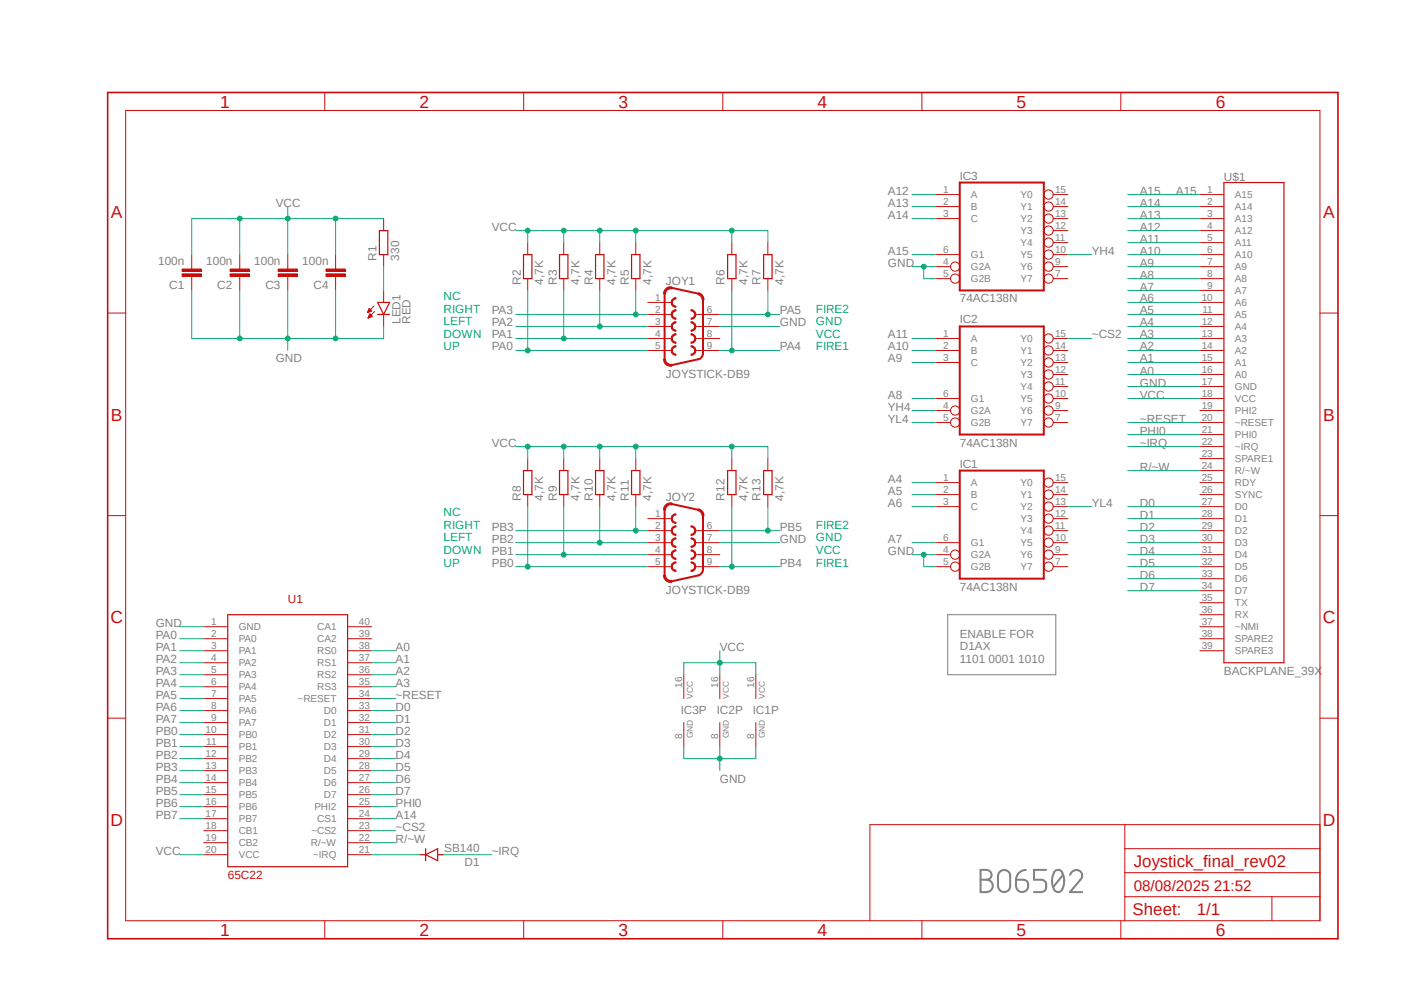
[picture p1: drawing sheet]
<svg xmlns="http://www.w3.org/2000/svg" width="297mm" height="210mm" viewBox="0 0 297 210" stroke-linecap="round" stroke-linejoin="round" font-family="sans-serif">
<path d="M22.2 19.2l261.1 179.9M283.3 19.2l-261.1 179.9" fill="none" stroke="#fff" stroke-width=".21"/>
<path d="M200.5 130h22.9v12.7h-22.9z" fill="none" stroke="#808080" stroke-width=".21"/>
<path d="M207.4 184h1.3a1.04 1.04 0 0 1 1.1 1 1.04 1.04 0 0 1-1.1 1.1 1.31 1.31 0 0 1 1.3 1.3 1.31 1.31 0 0 1-1.3 1.3h-1.3zM207.4 186.1h1.3M211.4 184.5a1.29 1.29 0 0 1 1.4-.4 1.29 1.29 0 0 1 .9 1.2v2.1a1.29 1.29 0 0 1-1.3 1.3 1.29 1.29 0 0 1-1.3-1.3v-2.1zM214.9 186.1h1.6a1.31 1.31 0 0 1 1 1.4 1.31 1.31 0 0 1-1.3 1.2 1.31 1.31 0 0 1-1.3-1.3zM217 184a2.1 2.1 0 0 0-2.1 2.1M221.3 184h-2.6v2.1h1.6a1.36 1.36 0 0 1 1.1 1 1.36 1.36 0 0 1-.5 1.4l-.6 .2h-1.6M223.1 184.4a.97 .97 0 0 1 1.6 .3 3.6 3.6 0 0 1-.3 3.8 .93 .93 0 0 1-1.5-.5 4 4 0 0 1 .2-3.6zM224.9 185l-2.1 2.6M226.4 185a1.28 1.28 0 0 1 1.6-1 1.28 1.28 0 0 1 .8 1.8l-2.4 2.9h2.5" fill="none" stroke="#808080" stroke-width=".42"/>
<g fill="none" stroke="#c90d0c" stroke-width=".21">
<path d="M68.7 19.6v3.8M110.8 19.6v3.8M152.9 19.6v3.8M195 19.6v3.8M237.1 19.6v3.8M26.6 23.4h252.6v171.3h-252.6zM60.9 56.4v.5M60.9 58.4v.5M253.8 41.1h5.1M253.8 43.7h5.1M253.8 46.2h5.1M253.8 48.8h5.1"/>
<path d="M253.8 51.3h5.1M253.8 53.8h5.1M253.8 56.4h5.1M253.8 58.9h5.1M22.8 66.2h3.8M253.8 61.4h5.1M253.8 64h5.1M253.8 66.5h5.1M253.8 69h5.1M253.8 71.6h5.1M253.8 74.1h5.1M253.8 76.7h5.1"/>
<path d="M253.8 79.2h5.1M279.2 66.2h3.8M253.8 81.7h5.1M253.8 84.3h5.1M253.8 86.8h5.1M253.8 89.4h5.1M253.8 91.9h5.1M253.8 94.4h5.1M253.8 97h5.1M253.8 99.5h5.1M22.8 109.1h3.8M253.8 102.1h5.1"/>
<path d="M253.8 104.6h5.1M253.8 107.1h5.1M253.8 109.7h5.1M253.8 112.2h5.1M253.8 114.8h5.1M253.8 117.3h5.1M253.8 119.8h5.1M279.2 109.1h3.8M253.8 122.4h5.1M253.8 124.9h5.1M253.8 127.5h5.1M253.8 130h5.1"/>
<path d="M253.8 132.5h5.1M253.8 135.1h5.1M253.8 137.6h5.1M22.8 151.9h3.8M279.2 151.9h3.8M238 174.4v20.3M238 179.5h41.2M279.2 174.4h-95.2v20.3M68.7 194.7v3.8M110.8 194.7v3.8M152.9 194.7v3.8M195 194.7v3.8"/>
<path d="M237.1 194.7v3.8M238 189.7h41.2M238 184.6h41.2M269.1 189.7v5"/>
</g>
<path d="M22.8 19.6h260.2v178.9h-260.2z" fill="none" stroke="#c90d0c" stroke-width=".34"/>
<path d="M258.9 38.6h12.7v101.6h-12.7z" fill="none" stroke="#c90d0c" stroke-width=".25"/>
<path d="M58.8 56.9h4.1v.5h-4.1z" fill-rule="evenodd" fill="#c90d0c"/>
<path d="M58.8 56.9h4.1v.5h-4.1z" fill="none" stroke="#c90d0c" stroke-width=".21"/>
<path d="M58.8 57.9h4.1v.5h-4.1z" fill-rule="evenodd" fill="#c90d0c"/>
<g fill="none" stroke="#c90d0c" stroke-width=".21">
<path d="M50.7 56.4v.5M50.7 58.4v.5M58.8 57.9h4.1v.5h-4.1zM60.9 53.8v2.6M60.9 58.9v2.5M81.2 46.2v2.6M81.2 53.8v2.6M77.8 66h.1M77.8 66h.3M77.9 65.9h.5M77.9 65.8h.7M77.9 67.2h.2"/>
<path d="M77.9 65.7h.7M77.9 67.1h.4M78 65.6h.5M78 67h.4M78 65.5h.4M78 66.9h.7M78.1 65.4h.2M78.1 66.8h.6M78.1 65.2l.5 .5-.9 .4zM78.1 65.4h.1M78.1 66.8h.5M78.1 66.7h.4"/>
<path d="M78.2 66.6h.2M78.2 66.5h.2M78.2 66.4l.5 .5-.8 .4zM78.2 66.4h.1M79.1 64.7l-1.4 1.4M79.2 65.9l-1.3 1.4M81.2 61.4v2.6M81.2 66.5v2.5"/>
</g>
<path d="M80.3 48.8h1.7v5h-1.7zM79.9 64h2.5l-1.2 2.5zM79.9 66.5h2.5" fill="none" stroke="#c90d0c" stroke-width=".25"/>
<path d="M48.7 56.9h4v.5h-4z" fill-rule="evenodd" fill="#c90d0c"/>
<path d="M48.7 56.9h4v.5h-4z" fill="none" stroke="#c90d0c" stroke-width=".21"/>
<path d="M48.7 57.9h4v.5h-4z" fill-rule="evenodd" fill="#c90d0c"/>
<path d="M40.6 56.4v.5M40.6 58.4v.5M48.7 57.9h4v.5h-4zM50.7 53.8v2.6M50.7 58.9v2.5" fill="none" stroke="#c90d0c" stroke-width=".21"/>
<path d="M38.5 56.9h4.1v.5h-4.1z" fill-rule="evenodd" fill="#c90d0c"/>
<path d="M38.5 56.9h4.1v.5h-4.1z" fill="none" stroke="#c90d0c" stroke-width=".21"/>
<path d="M38.5 57.9h4.1v.5h-4.1z" fill-rule="evenodd" fill="#c90d0c"/>
<path d="M38.5 57.9h4.1v.5h-4.1zM40.6 53.8v2.6M40.6 58.9v2.5M71 56.4v.5M71 58.4v.5" fill="none" stroke="#c90d0c" stroke-width=".21"/>
<path d="M69 56.9h4v.5h-4z" fill-rule="evenodd" fill="#c90d0c"/>
<path d="M69 56.9h4v.5h-4z" fill="none" stroke="#c90d0c" stroke-width=".21"/>
<path d="M69 57.9h4v.5h-4z" fill-rule="evenodd" fill="#c90d0c"/>
<g fill="none" stroke="#c90d0c" stroke-width=".21">
<path d="M69 57.9h4v.5h-4zM71 53.8v2.6M71 58.9v2.5M198 41.1h5M198 43.7h5M198 46.2h5M198 56.4h3.1M198 58.9h3.1M198 53.8h5M222.8 41.1h3.1M222.8 43.7h3.1M222.8 46.2h3.1"/>
<path d="M222.8 56.4h3.1M222.8 58.9h3.1M222.8 53.8h3.1M222.8 51.3h3.1M222.8 48.8h3.1M198 71.6h5M198 74.1h5M198 76.7h5M222.8 71.6h3.1M222.8 74.1h3.1M222.8 76.7h3.1M222.8 79.2h3.1"/>
<path d="M198 86.8h3.1M198 89.4h3.1M198 84.3h5M222.8 86.8h3.1M222.8 89.4h3.1M222.8 84.3h3.1M222.8 81.7h3.1M198 102.1h5M198 104.6h5M198 107.1h5M198 117.3h3.1M198 119.8h3.1"/>
<path d="M198 114.8h5M222.8 102.1h3.1M222.8 104.6h3.1M222.8 107.1h3.1M222.8 117.3h3.1M222.8 119.8h3.1M222.8 114.8h3.1M222.8 112.2h3.1M222.8 109.7h3.1M43.1 132.5h5.1M43.1 135.1h5.1M43.1 137.6h5.1"/>
<path d="M73.5 132.5h5.1M73.5 135.1h5.1M73.5 137.6h5.1M43.1 140.2h5.1M43.1 142.7h5.1M43.1 145.2h5.1M43.1 147.7h5.1M43.1 150.3h5.1M43.1 152.8h5.1M43.1 155.4h5.1M43.1 157.9h5.1M73.5 140.2h5.1"/>
<path d="M73.5 142.7h5.1M73.5 145.2h5.1M73.5 147.7h5.1M73.5 150.3h5.1M73.5 152.8h5.1M73.5 155.4h5.1M73.5 157.9h5.1M43.1 160.4h5.1M43.1 163h5.1M43.1 165.5h5.1M43.1 168.1h5.1M43.1 170.6h5.1"/>
<path d="M43.1 173.1h5.1M43.1 175.7h5.1M43.1 178.2h5.1M73.5 160.4h5.1M73.5 163h5.1M73.5 165.5h5.1M73.5 168.1h5.1M73.5 170.6h5.1M73.5 173.1h5.1M73.5 175.7h5.1M73.5 178.2h5.1M43.1 180.8h5.1"/>
<path d="M73.5 180.8h5.1"/>
<circle cx="202.1" cy="58.9" r=".98"/>
<circle cx="202.1" cy="56.4" r=".98"/>
<circle cx="221.8" cy="58.9" r=".98"/>
<circle cx="221.8" cy="43.7" r=".98"/>
<circle cx="221.8" cy="53.8" r=".98"/>
<circle cx="221.8" cy="56.4" r=".98"/>
<circle cx="221.8" cy="51.3" r=".98"/>
<circle cx="221.8" cy="41.1" r=".98"/>
<circle cx="221.8" cy="48.8" r=".98"/>
<circle cx="221.8" cy="46.2" r=".98"/>
<circle cx="221.8" cy="74.1" r=".98"/>
<circle cx="221.8" cy="79.2" r=".98"/>
<circle cx="221.8" cy="76.7" r=".98"/>
<circle cx="221.8" cy="71.6" r=".98"/>
<circle cx="202.1" cy="86.8" r=".98"/>
<circle cx="202.1" cy="89.4" r=".98"/>
<circle cx="221.8" cy="86.8" r=".98"/>
<circle cx="221.8" cy="84.3" r=".98"/>
<circle cx="221.8" cy="89.4" r=".98"/>
<circle cx="221.8" cy="81.7" r=".98"/>
<circle cx="202.1" cy="117.3" r=".98"/>
<circle cx="202.1" cy="119.8" r=".98"/>
<circle cx="221.8" cy="109.7" r=".98"/>
<circle cx="221.8" cy="119.8" r=".98"/>
<circle cx="221.8" cy="114.8" r=".98"/>
<circle cx="221.8" cy="112.2" r=".98"/>
<circle cx="221.8" cy="102.1" r=".98"/>
<circle cx="221.8" cy="117.3" r=".98"/>
<circle cx="221.8" cy="107.1" r=".98"/>
<circle cx="221.8" cy="104.6" r=".98"/>
</g>
<path d="M203 38.6h17.8v22.8h-17.8zM203 69h17.8v22.9h-17.8zM203 99.5h17.8v22.9h-17.8z" fill="none" stroke="#c90d0c" stroke-width=".42"/>
<path d="M48.2 130h25.3v53.3h-25.3zM90 179.5v2.5M88.8 180.8h1.2M90 180.8l2.6-1.3v2.5zM92.6 180.8h1.3" fill="none" stroke="#c90d0c" stroke-width=".25"/>
<path d="M142.2 65.9l.6-.4h.2v.2a.76 .76 0 0 0-.8 .8 .76 .76 0 0 0 .8 .8v.2a1 1 0 0 1-.9-.5 1 1 0 0 1 .1-1.1z" fill-rule="evenodd" fill="#c90d0c"/>
<path d="M142.2 65.9l.6-.4h.2v.2a.76 .76 0 0 0-.8 .8 .76 .76 0 0 0 .8 .8v.2a1 1 0 0 1-.9-.5 1 1 0 0 1 .1-1.1z" fill="none" stroke="#c90d0c" stroke-width=".21"/>
<path d="M146.2 65.5a1.02 1.02 0 0 1 1 1 1.02 1.02 0 0 1-1 1v-.2a.76 .76 0 0 0 .7-.8 .76 .76 0 0 0-.7-.8z" fill-rule="evenodd" fill="#c90d0c"/>
<path d="M146.2 65.5a1.02 1.02 0 0 1 1 1 1.02 1.02 0 0 1-1 1v-.2a.76 .76 0 0 0 .7-.8 .76 .76 0 0 0-.7-.8z" fill="none" stroke="#c90d0c" stroke-width=".21"/>
<path d="M142.2 63.3l.6-.4h.2v.3a.76 .76 0 0 0-.8 .8 .76 .76 0 0 0 .8 .7v.3a1 1 0 0 1-.9-.6 1 1 0 0 1 .1-1.1z" fill-rule="evenodd" fill="#c90d0c"/>
<path d="M142.2 63.3l.6-.4h.2v.3a.76 .76 0 0 0-.8 .8 .76 .76 0 0 0 .8 .7v.3a1 1 0 0 1-.9-.6 1 1 0 0 1 .1-1.1z" fill="none" stroke="#c90d0c" stroke-width=".21"/>
<path d="M146.2 70.6a1.02 1.02 0 0 1 1 1 1.02 1.02 0 0 1-1 1v-.3a.76 .76 0 0 0 .7-.7 .76 .76 0 0 0-.7-.8z" fill-rule="evenodd" fill="#c90d0c"/>
<path d="M146.2 70.6a1.02 1.02 0 0 1 1 1 1.02 1.02 0 0 1-1 1v-.3a.76 .76 0 0 0 .7-.7 .76 .76 0 0 0-.7-.8z" fill="none" stroke="#c90d0c" stroke-width=".21"/>
<path d="M142.2 68.4l.6-.4h.2v.3a.76 .76 0 0 0-.8 .7 .76 .76 0 0 0 .8 .8v.3a1 1 0 0 1-.9-.6 1 1 0 0 1 .1-1.1z" fill-rule="evenodd" fill="#c90d0c"/>
<path d="M142.2 68.4l.6-.4h.2v.3a.76 .76 0 0 0-.8 .7 .76 .76 0 0 0 .8 .8v.3a1 1 0 0 1-.9-.6 1 1 0 0 1 .1-1.1z" fill="none" stroke="#c90d0c" stroke-width=".21"/>
<path d="M146.2 68a1.02 1.02 0 0 1 1 1 1.02 1.02 0 0 1-1 1.1v-.3a.76 .76 0 0 0 .7-.8 .76 .76 0 0 0-.7-.7z" fill-rule="evenodd" fill="#c90d0c"/>
<path d="M146.2 68a1.02 1.02 0 0 1 1 1 1.02 1.02 0 0 1-1 1.1v-.3a.76 .76 0 0 0 .7-.8 .76 .76 0 0 0-.7-.7z" fill="none" stroke="#c90d0c" stroke-width=".21"/>
<path d="M142.2 71l.6-.4h.2v.2a.76 .76 0 0 0-.8 .8 .76 .76 0 0 0 .8 .7v.3a1 1 0 0 1-.9-.6 1 1 0 0 1 .1-1z" fill-rule="evenodd" fill="#c90d0c"/>
<path d="M142.2 71l.6-.4h.2v.2a.76 .76 0 0 0-.8 .8 .76 .76 0 0 0 .8 .7v.3a1 1 0 0 1-.9-.6 1 1 0 0 1 .1-1z" fill="none" stroke="#c90d0c" stroke-width=".21"/>
<path d="M146.2 73.1a1.02 1.02 0 0 1 1 1 1.02 1.02 0 0 1-1 1v-.2a.76 .76 0 0 0 .7-.8 .76 .76 0 0 0-.7-.7z" fill-rule="evenodd" fill="#c90d0c"/>
<path d="M146.2 73.1a1.02 1.02 0 0 1 1 1 1.02 1.02 0 0 1-1 1v-.2a.76 .76 0 0 0 .7-.8 .76 .76 0 0 0-.7-.7z" fill="none" stroke="#c90d0c" stroke-width=".21"/>
<path d="M142.2 73.5l.6-.4h.2v.3a.76 .76 0 0 0-.8 .7 .76 .76 0 0 0 .8 .8v.2a1 1 0 0 1-.9-.5 1 1 0 0 1 .1-1.1z" fill-rule="evenodd" fill="#c90d0c"/>
<path d="M142.2 73.5l.6-.4h.2v.3a.76 .76 0 0 0-.8 .7 .76 .76 0 0 0 .8 .8v.2a1 1 0 0 1-.9-.5 1 1 0 0 1 .1-1.1z" fill="none" stroke="#c90d0c" stroke-width=".21"/>
<path d="M140.8 61.1a1.26 1.26 0 0 1 1.4-.4l-.1 .4a1.09 1.09 0 0 0-1.3 1h-.4z" fill-rule="evenodd" fill="#c90d0c"/>
<path d="M140.8 61.1a1.26 1.26 0 0 1 1.4-.4l-.1 .4a1.09 1.09 0 0 0-1.3 1h-.4z" fill="none" stroke="#c90d0c" stroke-width=".21"/>
<path d="M142.1 60.9l5.6 1.2" fill="none" stroke="#c90d0c" stroke-width=".42"/>
<path d="M147.7 61.9a1.48 1.48 0 0 1 1.2 1.5h-.4a1.02 1.02 0 0 0-.8-1.1z" fill-rule="evenodd" fill="#c90d0c"/>
<path d="M147.7 61.9a1.48 1.48 0 0 1 1.2 1.5h-.4a1.02 1.02 0 0 0-.8-1.1z" fill="none" stroke="#c90d0c" stroke-width=".21"/>
<path d="M140.6 62.1v13.9M148.7 63.4v11.4a1.26 1.26 0 0 1-1 1.2l-5.6 1.2" fill="none" stroke="#c90d0c" stroke-width=".42"/>
<path d="M140.4 76h.4a1.05 1.05 0 0 0 1.3 1l.1 .4a1.46 1.46 0 0 1-1.8-1.4z" fill-rule="evenodd" fill="#c90d0c"/>
<g fill="none" stroke="#c90d0c" stroke-width=".21">
<path d="M111.6 51.3v2.5M111.6 58.9v2.5M119.3 51.3v2.5M119.3 58.9v2.5M126.9 51.3v2.5M126.9 58.9v2.5M134.5 51.3v2.5M134.5 58.9v2.5M154.8 51.3v2.5M154.8 58.9v2.5M162.4 51.3v2.5M162.4 58.9v2.5"/>
<path d="M137 64h5.1M137 66.5h5.1M137 69h5.1M137 71.6h5.1M137 74.1h5.1M140.4 76h.4a1.05 1.05 0 0 0 1.3 1l.1 .4a1.46 1.46 0 0 1-1.8-1.4zM147.2 66.5h5.1M147.2 69h5.1M147.2 71.6h5.1M147.2 74.1h5.1"/>
</g>
<path d="M110.7 53.8h1.8v5.1h-1.8zM118.4 53.8h1.7v5.1h-1.7zM126 53.8h1.8v5.1h-1.8zM133.6 53.8h1.8v5.1h-1.8zM153.9 53.8h1.8v5.1h-1.8zM161.5 53.8h1.8v5.1h-1.8z" fill="none" stroke="#c90d0c" stroke-width=".25"/>
<path d="M142.2 111.5l.6-.3h.2v.3a.76 .76 0 0 0-.8 .7 .76 .76 0 0 0 .8 .8v.2a1.02 1.02 0 0 1-1-.5 1.02 1.02 0 0 1 .2-1.2z" fill-rule="evenodd" fill="#c90d0c"/>
<path d="M142.2 111.5l.6-.3h.2v.3a.76 .76 0 0 0-.8 .7 .76 .76 0 0 0 .8 .8v.2a1.02 1.02 0 0 1-1-.5 1.02 1.02 0 0 1 .2-1.2z" fill="none" stroke="#c90d0c" stroke-width=".21"/>
<path d="M146.2 111.2a1.02 1.02 0 0 1 1 1 1.02 1.02 0 0 1-1 1v-.2a.76 .76 0 0 0 .7-.8 .76 .76 0 0 0-.7-.7z" fill-rule="evenodd" fill="#c90d0c"/>
<path d="M146.2 111.2a1.02 1.02 0 0 1 1 1 1.02 1.02 0 0 1-1 1v-.2a.76 .76 0 0 0 .7-.8 .76 .76 0 0 0-.7-.7z" fill="none" stroke="#c90d0c" stroke-width=".21"/>
<path d="M142.2 109l.6-.3h.2v.2a.76 .76 0 0 0-.8 .8 .76 .76 0 0 0 .8 .7v.3a1.02 1.02 0 0 1-1-.6 1.02 1.02 0 0 1 .2-1.1z" fill-rule="evenodd" fill="#c90d0c"/>
<path d="M142.2 109l.6-.3h.2v.2a.76 .76 0 0 0-.8 .8 .76 .76 0 0 0 .8 .7v.3a1.02 1.02 0 0 1-1-.6 1.02 1.02 0 0 1 .2-1.1z" fill="none" stroke="#c90d0c" stroke-width=".21"/>
<path d="M146.2 116.3a1.02 1.02 0 0 1 1 1 1.02 1.02 0 0 1-1 1v-.2a.76 .76 0 0 0 .7-.8 .76 .76 0 0 0-.7-.8z" fill-rule="evenodd" fill="#c90d0c"/>
<path d="M146.2 116.3a1.02 1.02 0 0 1 1 1 1.02 1.02 0 0 1-1 1v-.2a.76 .76 0 0 0 .7-.8 .76 .76 0 0 0-.7-.8z" fill="none" stroke="#c90d0c" stroke-width=".21"/>
<path d="M142.2 114.1l.6-.4h.2v.3a.76 .76 0 0 0-.8 .8 .76 .76 0 0 0 .8 .7v.3a1.02 1.02 0 0 1-1-.6 1.02 1.02 0 0 1 .2-1.1z" fill-rule="evenodd" fill="#c90d0c"/>
<path d="M142.2 114.1l.6-.4h.2v.3a.76 .76 0 0 0-.8 .8 .76 .76 0 0 0 .8 .7v.3a1.02 1.02 0 0 1-1-.6 1.02 1.02 0 0 1 .2-1.1z" fill="none" stroke="#c90d0c" stroke-width=".21"/>
<path d="M146.2 113.7a1.02 1.02 0 0 1 1 1.1 1.02 1.02 0 0 1-1 1v-.3a.76 .76 0 0 0 .7-.7 .76 .76 0 0 0-.7-.8z" fill-rule="evenodd" fill="#c90d0c"/>
<path d="M146.2 113.7a1.02 1.02 0 0 1 1 1.1 1.02 1.02 0 0 1-1 1v-.3a.76 .76 0 0 0 .7-.7 .76 .76 0 0 0-.7-.8z" fill="none" stroke="#c90d0c" stroke-width=".21"/>
<path d="M142.2 116.6l.6-.3h.2v.2a.76 .76 0 0 0-.8 .8 .76 .76 0 0 0 .8 .8v.2a1.04 1.04 0 0 1-.9-.6 1.04 1.04 0 0 1 .1-1.1z" fill-rule="evenodd" fill="#c90d0c"/>
<path d="M142.2 116.6l.6-.3h.2v.2a.76 .76 0 0 0-.8 .8 .76 .76 0 0 0 .8 .8v.2a1.04 1.04 0 0 1-.9-.6 1.04 1.04 0 0 1 .1-1.1z" fill="none" stroke="#c90d0c" stroke-width=".21"/>
<path d="M146.2 118.8a1.02 1.02 0 0 1 1 1 1.02 1.02 0 0 1-1 1.1v-.3a.76 .76 0 0 0 .7-.8 .76 .76 0 0 0-.7-.7z" fill-rule="evenodd" fill="#c90d0c"/>
<path d="M146.2 118.8a1.02 1.02 0 0 1 1 1 1.02 1.02 0 0 1-1 1.1v-.3a.76 .76 0 0 0 .7-.8 .76 .76 0 0 0-.7-.7z" fill="none" stroke="#c90d0c" stroke-width=".21"/>
<path d="M142.2 119.2l.6-.4h.2v.3a.76 .76 0 0 0-.8 .7 .76 .76 0 0 0 .8 .8v.3a1.04 1.04 0 0 1-.9-.6 1.04 1.04 0 0 1 .1-1.1z" fill-rule="evenodd" fill="#c90d0c"/>
<path d="M142.2 119.2l.6-.4h.2v.3a.76 .76 0 0 0-.8 .7 .76 .76 0 0 0 .8 .8v.3a1.04 1.04 0 0 1-.9-.6 1.04 1.04 0 0 1 .1-1.1z" fill="none" stroke="#c90d0c" stroke-width=".21"/>
<path d="M140.8 106.8a1.5 1.5 0 0 1 1.4-.4l-.1 .4a1.02 1.02 0 0 0-1.3 1h-.4z" fill-rule="evenodd" fill="#c90d0c"/>
<path d="M140.8 106.8a1.5 1.5 0 0 1 1.4-.4l-.1 .4a1.02 1.02 0 0 0-1.3 1h-.4z" fill="none" stroke="#c90d0c" stroke-width=".21"/>
<path d="M142.1 106.6l5.6 1.2" fill="none" stroke="#c90d0c" stroke-width=".42"/>
<path d="M147.7 107.6l.3 .1a1.53 1.53 0 0 1 .9 1.4h-.4a1.02 1.02 0 0 0-.8-1.1z" fill-rule="evenodd" fill="#c90d0c"/>
<path d="M147.7 107.6l.3 .1a1.53 1.53 0 0 1 .9 1.4h-.4a1.02 1.02 0 0 0-.8-1.1z" fill="none" stroke="#c90d0c" stroke-width=".21"/>
<path d="M140.6 107.8v13.9M148.7 109.1v11.4a1.36 1.36 0 0 1-1 1.2l-5.6 1.2" fill="none" stroke="#c90d0c" stroke-width=".42"/>
<path d="M140.4 121.7h.4a1.05 1.05 0 0 0 1.3 1l.1 .4a1.4 1.4 0 0 1-1.8-1.4z" fill-rule="evenodd" fill="#c90d0c"/>
<g fill="none" stroke="#c90d0c" stroke-width=".21">
<path d="M111.6 97v2.5M119.3 97v2.5M126.9 97v2.5M134.5 97v2.5M154.8 97v2.5M162.4 97v2.5M111.6 104.6v2.5M119.3 104.6v2.5M126.9 104.6v2.5M134.5 104.6v2.5M137 109.7h5.1M137 112.2h5.1"/>
<path d="M137 114.8h5.1M137 117.3h5.1M137 119.8h5.1M147.2 112.2h5.1M147.2 114.8h5.1M147.2 117.3h5.1M147.2 119.8h5.1M154.8 104.6v2.5M162.4 104.6v2.5M140.4 121.7h.4a1.05 1.05 0 0 0 1.3 1l.1 .4a1.4 1.4 0 0 1-1.8-1.4zM144.7 142.7v5M144.7 152.8v5.1"/>
<path d="M152.3 142.7v5M152.3 152.8v5.1M159.9 142.7v5M159.9 152.8v5.1"/>
</g>
<path d="M110.7 99.5h1.8v5.1h-1.8zM118.4 99.5h1.7v5.1h-1.7zM126 99.5h1.8v5.1h-1.8zM133.6 99.5h1.8v5.1h-1.8zM153.9 99.5h1.8v5.1h-1.8zM161.5 99.5h1.8v5.1h-1.8z" fill="none" stroke="#c90d0c" stroke-width=".25"/>
<g fill="none" stroke="#0dab76" stroke-width=".21">
<path d="M192.9 41.1h5.1M192.9 53.8h5.1M192.9 43.7h5.1M192.9 46.2h5.1M238.6 41.1h15.2M238.6 43.7h15.2M238.6 46.2h15.2M238.6 48.8h15.2M60.9 61.4v12.7M81.2 69v2.6M238.6 71.6h15.2M238.6 74.1h15.2"/>
<path d="M238.6 76.7h15.2M238.6 79.2h15.2M238.6 81.7h15.2M238.6 107.1h15.2M238.6 109.7h15.2M238.6 112.2h15.2M238.6 114.8h15.2M238.6 117.3h15.2M238.6 119.8h15.2M78.6 137.6h5.1M238.6 122.4h15.2M238.6 124.9h15.2"/>
<path d="M78.6 145.2h5.1M78.6 142.7h5.1M78.6 140.2h5.1M78.6 150.3h5.1M78.6 152.8h5.1M78.6 155.4h5.1M78.6 157.9h5.1M78.6 173.1h5.1M78.6 160.4h5.1M78.6 163h5.1M78.6 165.5h5.1M78.6 168.1h5.1"/>
</g>
<circle cx="60.9" cy="71.6" r=".51" fill="#0dab76"/>
<g fill="none" stroke="#0dab76" stroke-width=".21">
<path d="M40.6 61.4v10.2h40.6M50.7 61.4v10.2"/>
<circle cx="60.9" cy="71.6" r=".51"/>
</g>
<circle cx="50.7" cy="71.6" r=".51" fill="#0dab76"/>
<g fill="none" stroke="#0dab76" stroke-width=".21">
<path d="M71 61.4v10.2"/>
<circle cx="50.7" cy="71.6" r=".51"/>
</g>
<circle cx="71" cy="71.6" r=".51" fill="#0dab76"/>
<g fill="none" stroke="#0dab76" stroke-width=".21">
<path d="M192.9 56.4h5.1M195.4 56.4v2.5h2.6M38 132.5h5.1"/>
<circle cx="71" cy="71.6" r=".51"/>
</g>
<circle cx="195.4" cy="56.4" r=".51" fill="#0dab76"/>
<g fill="none" stroke="#0dab76" stroke-width=".21">
<path d="M192.9 117.3h5.1M195.4 117.3v2.5h2.6"/>
<circle cx="195.4" cy="56.4" r=".51"/>
</g>
<circle cx="195.4" cy="117.3" r=".51" fill="#0dab76"/>
<g fill="none" stroke="#0dab76" stroke-width=".21">
<path d="M152.3 69h12.7M144.7 157.9v2.5h15.2v-2.5M152.3 157.9v2.5"/>
<circle cx="195.4" cy="117.3" r=".51"/>
</g>
<circle cx="152.3" cy="160.4" r=".51" fill="#0dab76"/>
<g fill="none" stroke="#0dab76" stroke-width=".21">
<path d="M60.9 43.7v10.1M238.6 84.3h15.2M152.3 114.8h12.7M152.3 160.4v2.6"/>
<circle cx="152.3" cy="160.4" r=".51"/>
</g>
<circle cx="60.9" cy="46.2" r=".51" fill="#0dab76"/>
<g fill="none" stroke="#0dab76" stroke-width=".21">
<path d="M40.6 46.2h40.6M50.7 46.2v7.6"/>
<circle cx="60.9" cy="46.2" r=".51"/>
</g>
<circle cx="50.7" cy="46.2" r=".51" fill="#0dab76"/>
<g fill="none" stroke="#0dab76" stroke-width=".21">
<path d="M40.6 46.2v7.6M71 46.2v7.6"/>
<circle cx="50.7" cy="46.2" r=".51"/>
</g>
<circle cx="71" cy="46.2" r=".51" fill="#0dab76"/>
<g fill="none" stroke="#0dab76" stroke-width=".21">
<path d="M109.1 48.8h25.4v2.5M119.3 48.8v2.5M38 180.8h5.1"/>
<circle cx="71" cy="46.2" r=".51"/>
</g>
<circle cx="119.2" cy="48.8" r=".51" fill="#0dab76"/>
<g fill="none" stroke="#0dab76" stroke-width=".21">
<path d="M126.9 48.8v2.5"/>
<circle cx="119.2" cy="48.8" r=".51"/>
</g>
<circle cx="126.9" cy="48.8" r=".51" fill="#0dab76"/>
<g fill="none" stroke="#0dab76" stroke-width=".21">
<path d="M111.6 48.8v2.5"/>
<circle cx="126.9" cy="48.8" r=".51"/>
</g>
<circle cx="111.6" cy="48.8" r=".51" fill="#0dab76"/>
<g fill="none" stroke="#0dab76" stroke-width=".21">
<path d="M134.5 48.8h20.3"/>
<circle cx="111.6" cy="48.8" r=".51"/>
</g>
<circle cx="134.5" cy="48.8" r=".51" fill="#0dab76"/>
<g fill="none" stroke="#0dab76" stroke-width=".21">
<path d="M154.8 51.3v-2.5h7.6v2.5"/>
<circle cx="134.5" cy="48.8" r=".51"/>
</g>
<circle cx="154.8" cy="48.8" r=".51" fill="#0dab76"/>
<g fill="none" stroke="#0dab76" stroke-width=".21">
<path d="M109.1 94.4h25.4v2.6M119.3 94.4v2.6"/>
<circle cx="154.8" cy="48.8" r=".51"/>
</g>
<circle cx="119.2" cy="94.4" r=".51" fill="#0dab76"/>
<g fill="none" stroke="#0dab76" stroke-width=".21">
<path d="M126.9 94.4v2.6"/>
<circle cx="119.2" cy="94.4" r=".51"/>
</g>
<circle cx="126.9" cy="94.4" r=".51" fill="#0dab76"/>
<g fill="none" stroke="#0dab76" stroke-width=".21">
<path d="M111.6 94.4v2.6"/>
<circle cx="126.9" cy="94.4" r=".51"/>
</g>
<circle cx="111.6" cy="94.4" r=".51" fill="#0dab76"/>
<g fill="none" stroke="#0dab76" stroke-width=".21">
<path d="M134.5 94.4h20.3"/>
<circle cx="111.6" cy="94.4" r=".51"/>
</g>
<circle cx="134.5" cy="94.4" r=".51" fill="#0dab76"/>
<g fill="none" stroke="#0dab76" stroke-width=".21">
<path d="M154.8 97v-2.6h7.6v2.6"/>
<circle cx="134.5" cy="94.4" r=".51"/>
</g>
<circle cx="154.8" cy="94.4" r=".51" fill="#0dab76"/>
<g fill="none" stroke="#0dab76" stroke-width=".21">
<path d="M144.7 142.7v-2.5h15.2v2.5M152.3 140.2v2.5"/>
<circle cx="154.8" cy="94.4" r=".51"/>
</g>
<circle cx="152.3" cy="140.2" r=".51" fill="#0dab76"/>
<g fill="none" stroke="#0dab76" stroke-width=".21">
<path d="M81.2 56.4v5M109.1 74.1h27.9M111.6 61.4v12.7M225.9 71.6h5.1M238.6 91.9h15.2M238.6 99.5h15.2M238.6 89.4h15.2M38 135.1h5.1M152.3 137.6v2.6M78.6 147.7h5.1M78.6 170.6h5.1M78.6 178.2h5.1"/>
<path d="M78.6 175.7h5.1"/>
<circle cx="152.3" cy="140.2" r=".51"/>
</g>
<circle cx="111.6" cy="74.1" r=".51" fill="#0dab76"/>
<g fill="none" stroke="#0dab76" stroke-width=".21">
<path d="M109.1 71.6h27.9M119.3 61.4v10.2M38 137.6h5.1"/>
<circle cx="111.6" cy="74.1" r=".51"/>
</g>
<circle cx="119.2" cy="71.6" r=".51" fill="#0dab76"/>
<g fill="none" stroke="#0dab76" stroke-width=".21">
<path d="M109.1 69h27.9M126.9 61.4v7.6M38 140.2h5.1"/>
<circle cx="119.2" cy="71.6" r=".51"/>
</g>
<circle cx="126.9" cy="69" r=".51" fill="#0dab76"/>
<g fill="none" stroke="#0dab76" stroke-width=".21">
<path d="M109.1 66.5h27.9M134.5 61.4v5.1M38 142.7h5.1"/>
<circle cx="126.9" cy="69" r=".51"/>
</g>
<circle cx="134.5" cy="66.5" r=".51" fill="#0dab76"/>
<g fill="none" stroke="#0dab76" stroke-width=".21">
<path d="M152.3 74.1h12.7M154.8 61.4v12.7M38 145.2h5.1"/>
<circle cx="134.5" cy="66.5" r=".51"/>
</g>
<circle cx="154.8" cy="74.1" r=".51" fill="#0dab76"/>
<g fill="none" stroke="#0dab76" stroke-width=".21">
<path d="M152.3 66.5h12.7M162.4 61.4v5.1M38 147.7h5.1"/>
<circle cx="154.8" cy="74.1" r=".51"/>
</g>
<circle cx="162.4" cy="66.5" r=".51" fill="#0dab76"/>
<g fill="none" stroke="#0dab76" stroke-width=".21">
<path d="M109.1 119.8h27.9M111.6 107.1v12.7M38 155.4h5.1"/>
<circle cx="162.4" cy="66.5" r=".51"/>
</g>
<circle cx="111.6" cy="119.8" r=".51" fill="#0dab76"/>
<g fill="none" stroke="#0dab76" stroke-width=".21">
<path d="M109.1 117.3h27.9M119.3 107.1v10.2M38 157.9h5.1"/>
<circle cx="111.6" cy="119.8" r=".51"/>
</g>
<circle cx="119.2" cy="117.3" r=".51" fill="#0dab76"/>
<g fill="none" stroke="#0dab76" stroke-width=".21">
<path d="M109.1 114.8h27.9M126.9 107.1v7.7M38 160.4h5.1"/>
<circle cx="119.2" cy="117.3" r=".51"/>
</g>
<circle cx="126.9" cy="114.8" r=".51" fill="#0dab76"/>
<g fill="none" stroke="#0dab76" stroke-width=".21">
<path d="M109.1 112.2h27.9M134.5 107.1v5.1M38 163h5.1"/>
<circle cx="126.9" cy="114.8" r=".51"/>
</g>
<circle cx="134.5" cy="112.2" r=".51" fill="#0dab76"/>
<g fill="none" stroke="#0dab76" stroke-width=".21">
<path d="M152.3 119.8h12.7M154.8 107.1v12.7M38 165.5h5.1"/>
<circle cx="134.5" cy="112.2" r=".51"/>
</g>
<circle cx="154.8" cy="119.8" r=".51" fill="#0dab76"/>
<g fill="none" stroke="#0dab76" stroke-width=".21">
<path d="M152.3 112.2h12.7M162.4 107.1v5.1M38 168.1h5.1"/>
<circle cx="154.8" cy="119.8" r=".51"/>
</g>
<circle cx="162.4" cy="112.2" r=".51" fill="#0dab76"/>
<g fill="none" stroke="#0dab76" stroke-width=".21">
<path d="M225.9 53.8h5.1M238.6 53.8h15.2M238.6 58.9h15.2M238.6 56.4h15.2M238.6 51.3h15.2M192.9 76.7h5.1M192.9 74.1h5.1M192.9 71.6h5.1M238.6 61.4h15.2M238.6 64h15.2M238.6 66.5h15.2M238.6 69h15.2"/>
<path d="M192.9 86.8h5.1M192.9 89.4h5.1M192.9 84.3h5.1M238.6 94.4h15.2M192.9 114.8h5.1M192.9 107.1h5.1M192.9 104.6h5.1M192.9 102.1h5.1M225.9 107.1h5.1M38 150.3h5.1M38 152.8h5.1M38 170.6h5.1"/>
<path d="M38 173.1h5.1M78.6 180.8h10.2M93.9 180.8h10.1"/>
<circle cx="162.4" cy="112.2" r=".51"/>
</g>
<g font-size="3.7" fill="#c90d0c">
<text x="46.6" y="22.8">1</text>
<text x="88.7" y="22.8">2</text>
<text x="130.9" y="22.8">3</text>
<text x="172.9" y="22.8">4</text>
<text x="215" y="22.8">5</text>
<text x="257.2" y="22.8">6</text>
<text x="23.5" y="46.1">A</text>
<text x="279.9" y="46.1">A</text>
<text x="23.5" y="88.9">B</text>
<text x="279.9" y="88.9">B</text>
<text x="23.4" y="131.8">C</text>
<text x="279.8" y="131.8">C</text>
<text x="23.4" y="174.6">D</text>
<text x="279.8" y="174.6">D</text>
<text x="46.6" y="197.9">1</text>
<text x="88.7" y="197.9">2</text>
<text x="130.9" y="197.9">3</text>
<text x="172.9" y="197.9">4</text>
<text x="215" y="197.9">5</text>
<text x="257.2" y="197.9">6</text>
</g>
<g font-size="3.6" fill="#c90d0c">
<text x="239.9" y="183.3">Joystick_final_rev02</text>
<text x="239.6" y="193.6">Sheet:</text>
<text x="253.2" y="193.5">1/1</text>
</g>
<text font-size="3.2" fill="#c90d0c" x="239.9" y="188.4">08/08/2025 21:52</text>
<g font-size="2.5" fill="#808080">
<text x="187.8" y="41.1">A12</text>
<text x="203" y="38">IC3</text>
<text x="241.1" y="41.1">A15</text>
<text x="248.8" y="41.1">A15</text>
<text x="258.9" y="38.4">U$1</text>
<text x="58.3" y="43.7">VCC</text>
<text x="187.8" y="46.2">A14</text>
<text x="187.8" y="43.7">A13</text>
<text x="241.1" y="43.7">A14</text>
<text x="241.1" y="46.2">A13</text>
<text x="104" y="48.8">VCC</text>
<text x="187.8" y="53.8">A15</text>
<text x="231" y="53.8">YH4</text>
<text x="241.1" y="48.8">A12</text>
<text x="241.1" y="53.8">A10</text>
<text x="241.1" y="51.3">A11</text>
<text x="33.4" y="56">100n</text>
<text x="43.6" y="56">100n</text>
<text x="53.8" y="56">100n</text>
<text x="63.9" y="56">100n</text>
<text x="79.7" y="55.1" transform="rotate(-90 79.7 55.1)">R1</text>
<text x="84.5" y="55.1" transform="rotate(-90 84.5 55.1)">330</text>
<text x="187.8" y="56.4">GND</text>
<text x="241.1" y="58.9">A8</text>
<text x="241.1" y="56.4">A9</text>
<text x="35.8" y="61.1">C1</text>
<text x="46" y="61.1">C2</text>
<text x="56.1" y="61.1">C3</text>
<text x="66.3" y="61.1">C4</text>
<text x="110.2" y="60.2" transform="rotate(-90 110.2 60.2)">R2</text>
<text x="114.9" y="60.2" transform="rotate(-90 114.9 60.2)">4,7K</text>
<text x="117.8" y="60.2" transform="rotate(-90 117.8 60.2)">R3</text>
<text x="122.6" y="60.2" transform="rotate(-90 122.6 60.2)">4,7K</text>
<text x="125.4" y="60.2" transform="rotate(-90 125.4 60.2)">R4</text>
<text x="130.2" y="60.2" transform="rotate(-90 130.2 60.2)">4,7K</text>
<text x="133" y="60.2" transform="rotate(-90 133 60.2)">R5</text>
<text x="137.8" y="60.2" transform="rotate(-90 137.8 60.2)">4,7K</text>
<text x="140.8" y="60.2">JOY1</text>
<text x="153.3" y="60.2" transform="rotate(-90 153.3 60.2)">R6</text>
<text x="158.1" y="60.2" transform="rotate(-90 158.1 60.2)">4,7K</text>
<text x="160.9" y="60.2" transform="rotate(-90 160.9 60.2)">R7</text>
<text x="165.7" y="60.2" transform="rotate(-90 165.7 60.2)">4,7K</text>
<text x="203" y="64">74AC138N</text>
<text x="241.1" y="61.5">A7</text>
<text x="241.1" y="64">A6</text>
<text x="84.7" y="68.5" transform="rotate(-90 84.7 68.5)">LED1</text>
<text x="86.9" y="68.5" transform="rotate(-90 86.9 68.5)">RED</text>
<text x="104" y="71.6">PA1</text>
<text x="104" y="69">PA2</text>
<text x="104" y="66.5">PA3</text>
<text x="165" y="69">GND</text>
<text x="165" y="66.5">PA5</text>
<text x="187.8" y="71.6">A11</text>
<text x="203" y="68.4">IC2</text>
<text x="231" y="71.6">~CS2</text>
<text x="241.1" y="71.6">A3</text>
<text x="241.1" y="66.5">A5</text>
<text x="241.1" y="69">A4</text>
<text x="58.3" y="76.7">GND</text>
<text x="104" y="74.1">PA0</text>
<text x="165" y="74.1">PA4</text>
<text x="187.8" y="76.7">A9</text>
<text x="187.8" y="74.1">A10</text>
<text x="241.1" y="74.1">A2</text>
<text x="241.1" y="76.7">A1</text>
<text x="140.8" y="79.8">JOYSTICK-DB9</text>
<text x="241.1" y="79.2">A0</text>
<text x="241.1" y="81.7">GND</text>
<text x="187.8" y="86.8">YH4</text>
<text x="187.8" y="89.4">YL4</text>
<text x="187.8" y="84.3">A8</text>
<text x="241.1" y="84.3">VCC</text>
<text x="241.1" y="89.4">~RESET</text>
<text x="104" y="94.4">VCC</text>
<text x="203" y="94.4">74AC138N</text>
<text x="241.1" y="91.9">PHI0</text>
<text x="241.1" y="94.4">~IRQ</text>
<text x="203" y="98.9">IC1</text>
<text x="241.1" y="99.5">R/~W</text>
<text x="110.2" y="105.9" transform="rotate(-90 110.2 105.9)">R8</text>
<text x="114.9" y="105.9" transform="rotate(-90 114.9 105.9)">4,7K</text>
<text x="117.8" y="105.9" transform="rotate(-90 117.8 105.9)">R9</text>
<text x="122.6" y="105.9" transform="rotate(-90 122.6 105.9)">4,7K</text>
<text x="125.4" y="105.9" transform="rotate(-90 125.4 105.9)">R10</text>
<text x="130.2" y="105.9" transform="rotate(-90 130.2 105.9)">4,7K</text>
<text x="133" y="105.9" transform="rotate(-90 133 105.9)">R11</text>
<text x="137.8" y="105.9" transform="rotate(-90 137.8 105.9)">4,7K</text>
<text x="140.8" y="105.9">JOY2</text>
<text x="153.3" y="105.9" transform="rotate(-90 153.3 105.9)">R12</text>
<text x="158.1" y="105.9" transform="rotate(-90 158.1 105.9)">4,7K</text>
<text x="160.9" y="105.9" transform="rotate(-90 160.9 105.9)">R13</text>
<text x="165.7" y="105.9" transform="rotate(-90 165.7 105.9)">4,7K</text>
<text x="187.8" y="107.1">A6</text>
<text x="187.8" y="104.6">A5</text>
<text x="187.8" y="102.1">A4</text>
<text x="231" y="107.1">YL4</text>
<text x="241.1" y="107.1">D0</text>
<text x="104" y="112.2">PB3</text>
<text x="165" y="112.2">PB5</text>
<text x="241.1" y="109.7">D1</text>
<text x="241.1" y="112.2">D2</text>
<text x="104" y="119.8">PB0</text>
<text x="104" y="117.3">PB1</text>
<text x="104" y="114.8">PB2</text>
<text x="165" y="114.8">GND</text>
<text x="165" y="119.8">PB4</text>
<text x="187.8" y="117.3">GND</text>
<text x="187.8" y="114.8">A7</text>
<text x="241.1" y="114.8">D3</text>
<text x="241.1" y="117.3">D4</text>
<text x="241.1" y="119.8">D5</text>
<text x="140.8" y="125.6">JOYSTICK-DB9</text>
<text x="203" y="124.9">74AC138N</text>
<text x="241.1" y="122.4">D6</text>
<text x="241.1" y="124.9">D7</text>
<text x="32.9" y="132.5">GND</text>
<text x="32.9" y="135.1">PA0</text>
<text x="32.9" y="137.6">PA1</text>
<text x="83.7" y="137.6">A0</text>
<text x="152.3" y="137.6">VCC</text>
<text x="203" y="134.8">ENABLE FOR</text>
<text x="203" y="137.5">D1AX</text>
<text x="32.9" y="140.2">PA2</text>
<text x="32.9" y="142.7">PA3</text>
<text x="83.7" y="142.7">A2</text>
<text x="83.7" y="140.2">A1</text>
<text x="203" y="140.2">1101 0001 1010</text>
<text x="258.9" y="142.7">BACKPLANE_39X</text>
<text x="32.9" y="145.2">PA4</text>
<text x="32.9" y="147.8">PA5</text>
<text x="83.7" y="145.2">A3</text>
<text x="83.7" y="147.8">~RESET</text>
<text x="32.9" y="155.4">PB0</text>
<text x="32.9" y="150.3">PA6</text>
<text x="32.9" y="152.8">PA7</text>
<text x="83.7" y="150.3">D0</text>
<text x="83.7" y="152.8">D1</text>
<text x="83.7" y="155.4">D2</text>
<text x="144" y="150.9">IC3P</text>
<text x="151.6" y="150.9">IC2P</text>
<text x="159.3" y="150.9">IC1P</text>
<text x="32.9" y="157.9">PB1</text>
<text x="32.9" y="160.4">PB2</text>
<text x="83.7" y="157.9">D3</text>
<text x="83.7" y="160.4">D4</text>
<text x="32.9" y="163">PB3</text>
<text x="32.9" y="165.5">PB4</text>
<text x="83.7" y="163">D5</text>
<text x="83.7" y="165.5">D6</text>
<text x="152.3" y="165.5">GND</text>
<text x="32.9" y="168.1">PB5</text>
<text x="32.9" y="170.6">PB6</text>
<text x="32.9" y="173.1">PB7</text>
<text x="83.7" y="173.1">A14</text>
<text x="83.7" y="168.1">D7</text>
<text x="83.7" y="170.6">PHI0</text>
<text x="83.7" y="178.2">R/~W</text>
<text x="83.7" y="175.7">~CS2</text>
<text x="32.9" y="180.8">VCC</text>
<text x="94" y="180.3">SB140</text>
<text x="98.3" y="183.1">D1</text>
<text x="104" y="180.8">~IRQ</text>
</g>
<g font-size="2.5" fill="#0dab76">
<text x="93.9" y="63.5">NC</text>
<text x="93.9" y="66.1">RIGHT</text>
<text x="93.9" y="68.8">LEFT</text>
<text x="93.9" y="71.5">DOWN</text>
<text x="172.6" y="66.1">FIRE2</text>
<text x="172.6" y="68.8">GND</text>
<text x="172.6" y="71.5">VCC</text>
<text x="93.9" y="74.1">UP</text>
<text x="172.6" y="74.1">FIRE1</text>
<text x="93.9" y="109.2">NC</text>
<text x="93.9" y="111.8">RIGHT</text>
<text x="172.6" y="111.8">FIRE2</text>
<text x="93.9" y="114.5">LEFT</text>
<text x="93.9" y="117.2">DOWN</text>
<text x="93.9" y="119.8">UP</text>
<text x="172.6" y="114.5">GND</text>
<text x="172.6" y="117.2">VCC</text>
<text x="172.6" y="119.8">FIRE1</text>
</g>
<g font-size="2.5" fill="#c90d0c">
<text x="60.9" y="127.5">U1</text>
<text x="48.2" y="185.8">65C22</text>
</g>
<g font-size="2.1" fill="#808080">
<text x="199.5" y="40.8">1</text>
<text x="205.4" y="41.9">A</text>
<text x="215.9" y="41.9">Y0</text>
<text x="223.2" y="40.8">15</text>
<text x="255.4" y="40.8">1</text>
<text x="261.2" y="41.9">A15</text>
<text x="199.5" y="43.3">2</text>
<text x="199.5" y="45.8">3</text>
<text x="205.4" y="44.4">B</text>
<text x="205.4" y="47">C</text>
<text x="215.9" y="47">Y2</text>
<text x="215.9" y="44.4">Y1</text>
<text x="223.2" y="45.8">13</text>
<text x="223.2" y="43.3">14</text>
<text x="255.4" y="43.3">2</text>
<text x="255.4" y="45.8">3</text>
<text x="261.2" y="44.4">A14</text>
<text x="261.2" y="47">A13</text>
<text x="199.5" y="53.5">6</text>
<text x="215.9" y="52.1">Y4</text>
<text x="215.9" y="49.5">Y3</text>
<text x="223.2" y="53.5">10</text>
<text x="223.2" y="50.9">11</text>
<text x="223.2" y="48.4">12</text>
<text x="255.4" y="48.4">4</text>
<text x="255.4" y="50.9">5</text>
<text x="255.4" y="53.5">6</text>
<text x="261.2" y="49.5">A12</text>
<text x="261.2" y="52.1">A11</text>
<text x="199.5" y="56">4</text>
<text x="199.5" y="58.5">5</text>
<text x="205.4" y="57.1">G2A</text>
<text x="205.4" y="59.7">G2B</text>
<text x="205.4" y="54.6">G1</text>
<text x="215.9" y="59.7">Y7</text>
<text x="215.9" y="57.1">Y6</text>
<text x="215.9" y="54.6">Y5</text>
<text x="223.2" y="58.5">7</text>
<text x="223.2" y="56">9</text>
<text x="255.4" y="56">7</text>
<text x="255.4" y="58.5">8</text>
<text x="261.2" y="54.6">A10</text>
<text x="261.2" y="57.1">A9</text>
<text x="261.2" y="59.7">A8</text>
<text x="138.6" y="63.6">1</text>
<text x="254.2" y="63.6">10</text>
<text x="255.4" y="61.1">9</text>
<text x="261.2" y="62.2">A7</text>
<text x="261.2" y="64.7">A6</text>
<text x="138.6" y="66.2">2</text>
<text x="138.6" y="68.7">3</text>
<text x="138.6" y="71.2">4</text>
<text x="149.5" y="66.2">6</text>
<text x="149.5" y="68.7">7</text>
<text x="149.5" y="71.2">8</text>
<text x="199.5" y="71.2">1</text>
<text x="223.2" y="71.2">15</text>
<text x="254.2" y="68.7">12</text>
<text x="254.2" y="71.2">13</text>
<text x="254.4" y="66.2">11</text>
<text x="261.2" y="67.3">A5</text>
<text x="261.2" y="69.8">A4</text>
<text x="138.6" y="73.8">5</text>
<text x="149.5" y="73.8">9</text>
<text x="199.5" y="73.8">2</text>
<text x="199.5" y="76.3">3</text>
<text x="205.4" y="72.3">A</text>
<text x="205.4" y="74.9">B</text>
<text x="205.4" y="77.4">C</text>
<text x="215.9" y="77.4">Y2</text>
<text x="215.9" y="74.9">Y1</text>
<text x="215.9" y="72.3">Y0</text>
<text x="223.2" y="76.3">13</text>
<text x="223.2" y="73.8">14</text>
<text x="254.2" y="73.8">14</text>
<text x="254.2" y="76.3">15</text>
<text x="261.2" y="72.3">A3</text>
<text x="261.2" y="74.9">A2</text>
<text x="261.2" y="77.4">A1</text>
<text x="199.5" y="83.9">6</text>
<text x="215.9" y="82.5">Y4</text>
<text x="215.9" y="80">Y3</text>
<text x="223.2" y="83.9">10</text>
<text x="223.2" y="81.4">11</text>
<text x="223.2" y="78.9">12</text>
<text x="254.2" y="78.9">16</text>
<text x="254.2" y="81.4">17</text>
<text x="254.2" y="83.9">18</text>
<text x="261.2" y="80">A0</text>
<text x="261.2" y="82.5">GND</text>
<text x="199.5" y="86.5">4</text>
<text x="199.5" y="89">5</text>
<text x="205.4" y="87.6">G2A</text>
<text x="205.4" y="85">G1</text>
<text x="215.9" y="87.6">Y6</text>
<text x="215.9" y="85">Y5</text>
<text x="223.2" y="89">7</text>
<text x="223.2" y="86.5">9</text>
<text x="254.2" y="86.5">19</text>
<text x="254.2" y="89">20</text>
<text x="261.2" y="85">VCC</text>
<text x="261.2" y="87.6">PHI2</text>
<text x="205.4" y="90.1">G2B</text>
<text x="215.9" y="90.1">Y7</text>
<text x="254.2" y="91.6">21</text>
<text x="254.2" y="94.1">22</text>
<text x="261.2" y="90.1">~RESET</text>
<text x="261.2" y="92.7">PHI0</text>
<text x="261.2" y="95.2">~IRQ</text>
<text x="199.5" y="101.7">1</text>
<text x="223.2" y="101.7">15</text>
<text x="254.2" y="96.6">23</text>
<text x="254.2" y="99.2">24</text>
<text x="254.2" y="101.7">25</text>
<text x="261.2" y="97.7">SPARE1</text>
<text x="261.2" y="100.3">R/~W</text>
<text x="199.5" y="104.3">2</text>
<text x="199.5" y="106.8">3</text>
<text x="205.4" y="102.8">A</text>
<text x="205.4" y="105.4">B</text>
<text x="205.4" y="107.9">C</text>
<text x="215.9" y="107.9">Y2</text>
<text x="215.9" y="105.4">Y1</text>
<text x="215.9" y="102.8">Y0</text>
<text x="223.2" y="106.8">13</text>
<text x="223.2" y="104.3">14</text>
<text x="254.2" y="104.3">26</text>
<text x="254.2" y="106.8">27</text>
<text x="261.2" y="102.8">RDY</text>
<text x="261.2" y="105.4">SYNC</text>
<text x="261.2" y="107.9">D0</text>
<text x="138.6" y="109.3">1</text>
<text x="138.6" y="111.9">2</text>
<text x="149.5" y="111.9">6</text>
<text x="215.9" y="113">Y4</text>
<text x="215.9" y="110.4">Y3</text>
<text x="223.2" y="111.9">11</text>
<text x="223.2" y="109.3">12</text>
<text x="254.2" y="109.3">28</text>
<text x="254.2" y="111.9">29</text>
<text x="261.2" y="110.4">D1</text>
<text x="261.2" y="113">D2</text>
<text x="138.6" y="114.4">3</text>
<text x="138.6" y="116.9">4</text>
<text x="138.6" y="119.5">5</text>
<text x="149.5" y="114.4">7</text>
<text x="149.5" y="116.9">8</text>
<text x="149.5" y="119.5">9</text>
<text x="199.5" y="116.9">4</text>
<text x="199.5" y="119.5">5</text>
<text x="199.5" y="114.4">6</text>
<text x="205.4" y="118.1">G2A</text>
<text x="205.4" y="115.5">G1</text>
<text x="215.9" y="118.1">Y6</text>
<text x="215.9" y="115.5">Y5</text>
<text x="223.2" y="119.5">7</text>
<text x="223.2" y="116.9">9</text>
<text x="223.2" y="114.4">10</text>
<text x="254.2" y="114.4">30</text>
<text x="254.2" y="116.9">31</text>
<text x="254.2" y="119.5">32</text>
<text x="261.2" y="115.5">D3</text>
<text x="261.2" y="118.1">D4</text>
<text x="205.4" y="120.6">G2B</text>
<text x="215.9" y="120.6">Y7</text>
<text x="254.2" y="122">33</text>
<text x="254.2" y="124.5">34</text>
<text x="261.2" y="120.6">D5</text>
<text x="261.2" y="123.1">D6</text>
<text x="261.2" y="125.7">D7</text>
<text x="254.2" y="127.1">35</text>
<text x="254.2" y="129.6">36</text>
<text x="261.2" y="128.2">TX</text>
<text x="261.2" y="130.8">RX</text>
<text x="44.7" y="132.2">1</text>
<text x="44.7" y="134.7">2</text>
<text x="44.7" y="137.2">3</text>
<text x="50.5" y="133.3">GND</text>
<text x="50.5" y="135.8">PA0</text>
<text x="67.1" y="135.8">CA2</text>
<text x="67.1" y="133.3">CA1</text>
<text x="75.9" y="137.2">38</text>
<text x="75.9" y="134.7">39</text>
<text x="75.9" y="132.2">40</text>
<text x="254.2" y="132.2">37</text>
<text x="254.2" y="134.7">38</text>
<text x="254.2" y="137.2">39</text>
<text x="261.2" y="133.3">~NMI</text>
<text x="261.2" y="135.8">SPARE2</text>
<text x="44.7" y="139.8">4</text>
<text x="44.7" y="142.3">5</text>
<text x="50.5" y="138.4">PA1</text>
<text x="50.5" y="140.9">PA2</text>
<text x="50.5" y="143.5">PA3</text>
<text x="67.1" y="143.5">RS2</text>
<text x="67.1" y="140.9">RS1</text>
<text x="67.1" y="138.4">RS0</text>
<text x="75.9" y="142.3">36</text>
<text x="75.9" y="139.8">37</text>
<text x="261.2" y="138.4">SPARE3</text>
<text x="44.7" y="144.9">6</text>
<text x="44.7" y="147.4">7</text>
<text x="44.7" y="149.9">8</text>
<text x="50.5" y="146">PA4</text>
<text x="50.5" y="148.5">PA5</text>
<text x="62.9" y="148.5">~RESET</text>
<text x="67.1" y="146">RS3</text>
<text x="75.9" y="149.9">33</text>
<text x="75.9" y="147.4">34</text>
<text x="75.9" y="144.9">35</text>
<text x="144.3" y="145.4" transform="rotate(-90 144.3 145.4)">16</text>
<text x="151.9" y="145.4" transform="rotate(-90 151.9 145.4)">16</text>
<text x="159.5" y="145.4" transform="rotate(-90 159.5 145.4)">16</text>
<text x="43.5" y="155">10</text>
<text x="44.7" y="152.5">9</text>
<text x="50.5" y="151">PA6</text>
<text x="50.5" y="153.6">PA7</text>
<text x="68.5" y="153.6">D1</text>
<text x="68.5" y="151">D0</text>
<text x="75.9" y="155">31</text>
<text x="75.9" y="152.5">32</text>
<text x="43.5" y="160.1">12</text>
<text x="43.6" y="157.6">11</text>
<text x="50.5" y="156.1">PB0</text>
<text x="50.5" y="158.7">PB1</text>
<text x="50.5" y="161.2">PB2</text>
<text x="68.5" y="161.2">D4</text>
<text x="68.5" y="158.7">D3</text>
<text x="68.5" y="156.1">D2</text>
<text x="75.9" y="160.1">29</text>
<text x="75.9" y="157.6">30</text>
<text x="144.3" y="156.4" transform="rotate(-90 144.3 156.4)">8</text>
<text x="151.9" y="156.4" transform="rotate(-90 151.9 156.4)">8</text>
<text x="159.5" y="156.4" transform="rotate(-90 159.5 156.4)">8</text>
<text x="43.5" y="162.6">13</text>
<text x="43.5" y="165.2">14</text>
<text x="43.5" y="167.7">15</text>
<text x="50.5" y="163.7">PB3</text>
<text x="50.5" y="166.3">PB4</text>
<text x="68.5" y="166.3">D6</text>
<text x="68.5" y="163.7">D5</text>
<text x="75.9" y="167.7">26</text>
<text x="75.9" y="165.2">27</text>
<text x="75.9" y="162.6">28</text>
<text x="43.5" y="170.3">16</text>
<text x="43.5" y="172.8">17</text>
<text x="50.5" y="168.8">PB5</text>
<text x="50.5" y="171.4">PB6</text>
<text x="50.5" y="173.9">PB7</text>
<text x="66.5" y="171.4">PHI2</text>
<text x="67.1" y="173.9">CS1</text>
<text x="68.5" y="168.8">D7</text>
<text x="75.9" y="172.8">24</text>
<text x="75.9" y="170.3">25</text>
<text x="43.5" y="175.3">18</text>
<text x="43.5" y="177.9">19</text>
<text x="50.5" y="176.4">CB1</text>
<text x="50.5" y="179">CB2</text>
<text x="65.7" y="179">R/~W</text>
<text x="65.9" y="176.4">~CS2</text>
<text x="75.9" y="177.9">22</text>
<text x="75.9" y="175.3">23</text>
<text x="43.5" y="180.4">20</text>
<text x="50.5" y="181.5">VCC</text>
<text x="66.2" y="181.5">~IRQ</text>
<text x="75.9" y="180.4">21</text>
</g>
<g font-size="1.8" fill="#808080">
<text x="146.6" y="147.8" transform="rotate(-90 146.6 147.8)">VCC</text>
<text x="154.2" y="147.8" transform="rotate(-90 154.2 147.8)">VCC</text>
<text x="161.8" y="147.8" transform="rotate(-90 161.8 147.8)">VCC</text>
<text x="146.6" y="156.1" transform="rotate(-90 146.6 156.1)">GND</text>
<text x="154.2" y="156.1" transform="rotate(-90 154.2 156.1)">GND</text>
<text x="161.8" y="156.1" transform="rotate(-90 161.8 156.1)">GND</text>
</g>
</svg>
